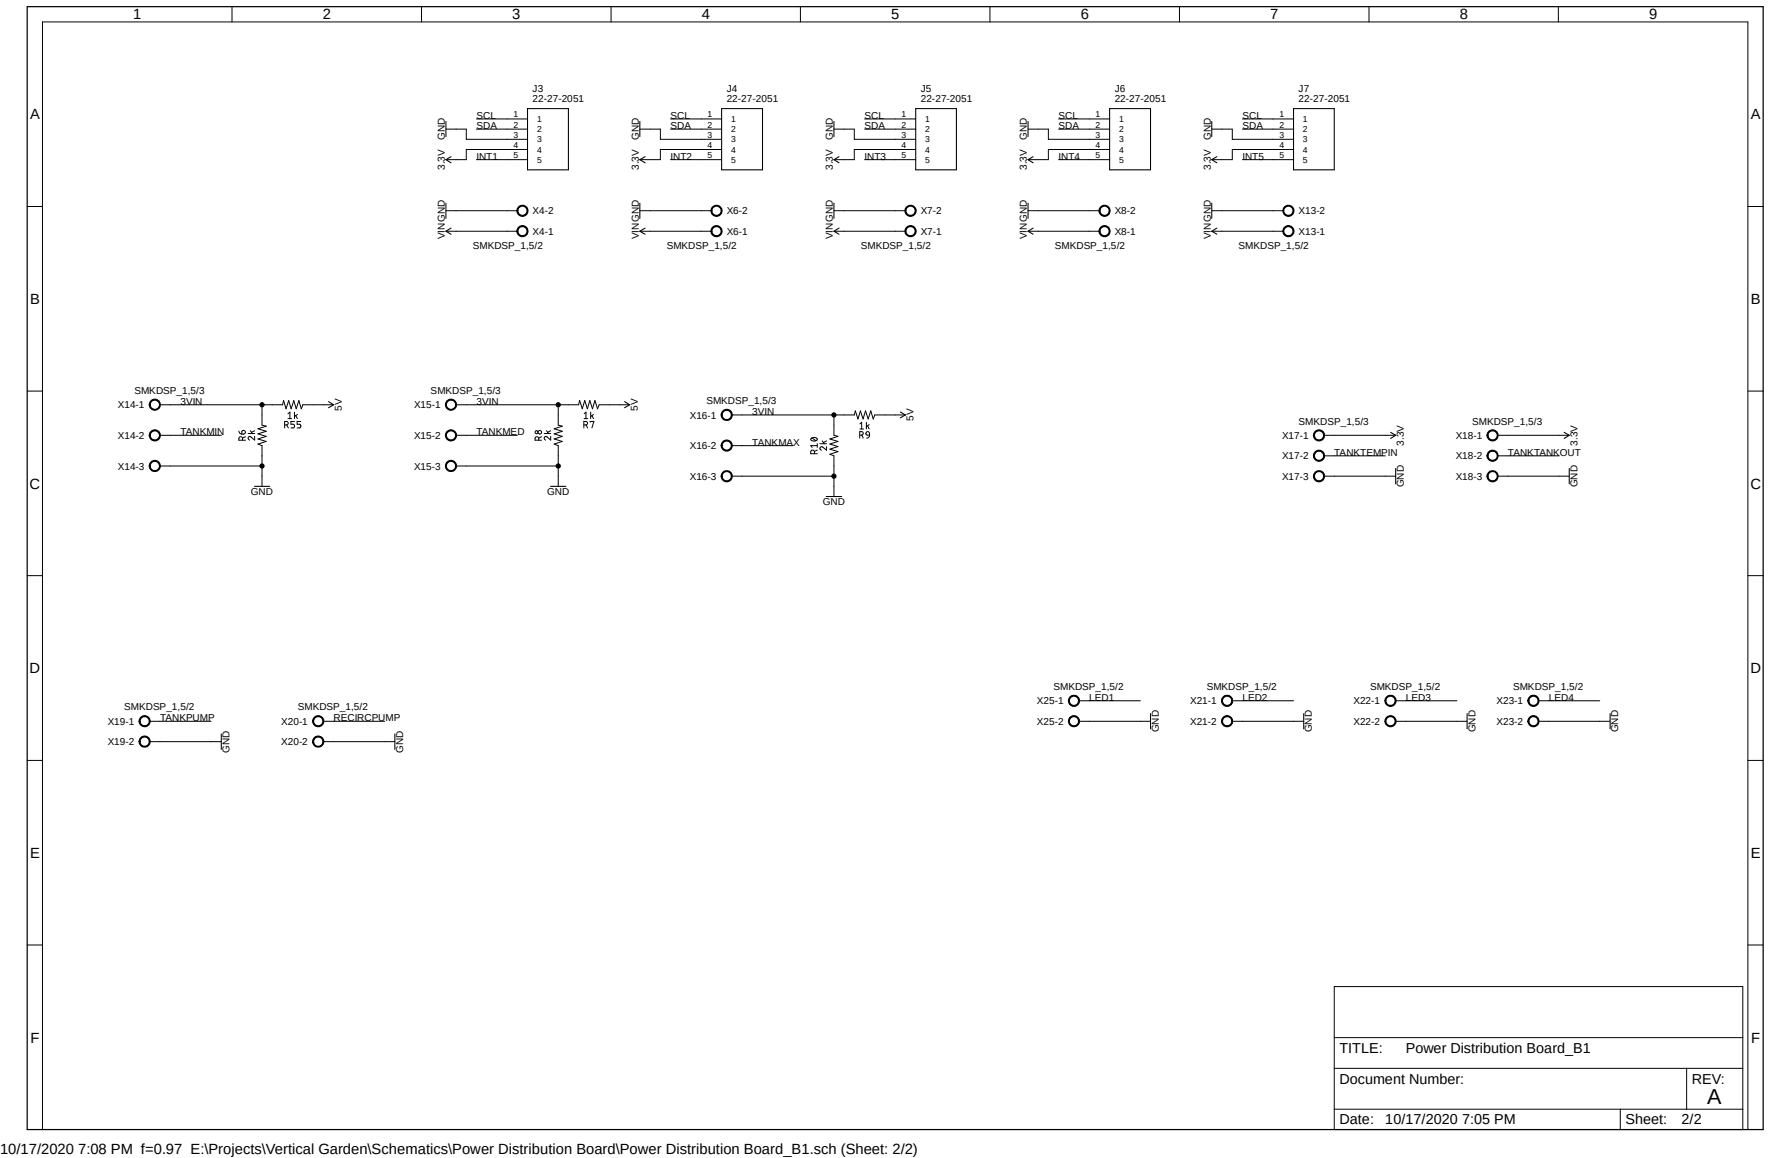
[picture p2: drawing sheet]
<svg xmlns="http://www.w3.org/2000/svg" width="432mm" height="279mm" viewBox="0 0 432 279" stroke-linecap="round" stroke-linejoin="round" font-family="sans-serif">
<path d="M6.1 1.3l419.6 271.8M425.7 1.3l-419.6 271.8" fill="none" stroke="#fff" stroke-width=".24"/>
<g fill="none" stroke="#000" stroke-width=".24">
<path d="M56 1.6v3.7M101.7 1.6v3.7M147.4 1.6v3.7M193.1 1.6v3.7M238.8 1.6v3.7M284.5 1.6v3.7M330.2 1.6v3.7M375.9 1.6v3.7M107.6 31.2h4.9v2.4h14.8M114.9 28.7h12.4M114.9 31.2h12.4M114.9 38.5h12.4"/>
<path d="M127.3 36.1h-14.8v2.4h-4.9M154.3 31.2h5v2.4h14.8M161.8 28.7h12.3M161.8 31.2h12.3M161.8 38.5h12.3M174.1 36.1h-14.8v2.4h-5M201.2 31.2h4.9v2.4h14.8M208.6 28.7h12.3M208.6 31.2h12.3M208.6 38.5h12.3M220.9 36.1h-14.8v2.4h-4.9M248 31.2h4.9v2.4h14.8"/>
<path d="M255.4 28.7h12.3M255.4 31.2h12.3M255.4 38.5h12.3M267.7 36.1h-14.8v2.4h-4.9M292.3 31.2h5v2.4h14.7M299.7 28.7h12.3M299.7 31.2h12.3M299.7 38.5h12.3M312 36.1h-14.7v2.4h-5M6.6 49.8h3.6M107.6 55.8h17.2M107.6 50.8h17.2"/>
<path d="M125 54.9a1.35 1.35 0 0 1 2.2 .2 1.35 1.35 0 0 1-.8 2 1.35 1.35 0 0 1-1.7-1.3h.2a1.11 1.11 0 0 1 1.5-1.1 1.11 1.11 0 0 1 .4 1.8 1.11 1.11 0 0 1-1.8-.3l-.1-.4h-.2zM125 50a1.35 1.35 0 0 1 2.2 .2 1.35 1.35 0 0 1-.8 2 1.35 1.35 0 0 1-1.7-1.4h.2a1.11 1.11 0 0 1 1.5-1 1.11 1.11 0 0 1 .4 1.8 1.11 1.11 0 0 1-1.8-.4l-.1-.4h-.2zM154.3 55.8h17.3M154.3 50.8h17.3M171.8 54.9a1.36 1.36 0 0 1 2.2 .1 1.36 1.36 0 0 1-.7 2 1.36 1.36 0 0 1-1.8-1.2h.2a1.11 1.11 0 0 1 1.5-1.1 1.11 1.11 0 0 1 .6 1.7 1.11 1.11 0 0 1-1.8 .1l-.3-.7h-.2zM171.8 50a1.35 1.35 0 0 1 2.2 .1 1.35 1.35 0 0 1-.8 2 1.35 1.35 0 0 1-1.7-1.3h.2a1.13 1.13 0 0 1 1.7-.9 1.13 1.13 0 0 1 .2 1.9 1.13 1.13 0 0 1-1.8-.6l-.1-.4h-.2zM201.2 55.8h17.2M201.2 50.8h17.2M218.6 54.9a1.36 1.36 0 0 1 2.2 .1 1.36 1.36 0 0 1-.7 2 1.36 1.36 0 0 1-1.8-1.2h.2a1.11 1.11 0 0 1 1.5-1.1 1.11 1.11 0 0 1 .4 1.8 1.11 1.11 0 0 1-1.8-.3l-.1-.4h-.2zM218.6 50a1.35 1.35 0 0 1 2.2 .1 1.35 1.35 0 0 1-.7 2 1.35 1.35 0 0 1-1.8-1.3h.2a1.11 1.11 0 0 1 1.5-1 1.11 1.11 0 0 1 .4 1.8 1.11 1.11 0 0 1-1.8-.4l-.1-.4h-.2zM248 55.8h17.2M248 50.8h17.2"/>
<path d="M265.4 54.9a1.35 1.35 0 0 1 2.2 .2 1.35 1.35 0 0 1-.8 2 1.35 1.35 0 0 1-1.7-1.3h.2a1.11 1.11 0 0 1 1.5-1.1 1.11 1.11 0 0 1 .4 1.8 1.11 1.11 0 0 1-1.8-.3l-.1-.4h-.2zM265.4 50a1.35 1.35 0 0 1 2.2 .2 1.35 1.35 0 0 1-.8 2 1.35 1.35 0 0 1-1.7-1.4h.2a1.11 1.11 0 0 1 1.5-1 1.11 1.11 0 0 1 .4 1.8 1.11 1.11 0 0 1-1.8-.4l-.1-.4h-.2zM292.3 55.8h17.3M292.3 50.8h17.3M309.8 54.9a1.36 1.36 0 0 1 2.1 .1 1.36 1.36 0 0 1-.7 2 1.36 1.36 0 0 1-1.7-1.2h.2a1.11 1.11 0 0 1 1.5-1.1 1.11 1.11 0 0 1 .4 1.8 1.11 1.11 0 0 1-1.8-.3l-.1-.4h-.2zM309.8 50a1.35 1.35 0 0 1 2.1 .1 1.35 1.35 0 0 1-.7 2 1.35 1.35 0 0 1-1.7-1.3h.2a1.11 1.11 0 0 1 1.5-1 1.11 1.11 0 0 1 .4 1.8 1.11 1.11 0 0 1-1.8-.4l-.1-.4h-.2zM421.6 49.8h3.7M6.6 94.4h3.6M36.3 96.8a1.35 1.35 0 0 1 2.2 .1 1.35 1.35 0 0 1-.8 2.1 1.35 1.35 0 0 1-1.7-1.3h.2a1.11 1.11 0 0 1 1.5-1.1 1.11 1.11 0 0 1 .4 1.8 1.11 1.11 0 0 1-1.8-.4l-.1-.3h-.2zM38.6 97.7h29.6l.2-1.1 .6 2 .6-2 .6 2 .7-2 .6 2 .6-2 .6 2 .4-.9h7.4M63.2 97.7v4.9l1 .2-2 .7 2 .6-2 .6 2 .6-2 .6 2 .6-2 .6 1 .4v9.8M69.5 99.8l.4-.4v1.6"/>
<path d="M71 99.4v1.6M71.8 100l-.8 .5M107.7 96.8a1.36 1.36 0 0 1 2.2 0 1.36 1.36 0 0 1-.7 2.1 1.36 1.36 0 0 1-1.8-1.2h.3a1.13 1.13 0 0 1 1.6-1 1.13 1.13 0 0 1 .2 1.9 1.13 1.13 0 0 1-1.8-.6v-.3h-.3zM110 97.7h29.6l.2-1.1 .7 2 .6-2 .6 2 .6-2 .6 2 .6-2 .6 2 .4-.9h7.4M134.7 97.7v4.9l.9 .2-1.9 .7 1.9 .6-1.9 .6 1.9 .6-1.9 .6 1.9 .6-1.9 .6 1 .4v9.8M140.9 99.8l.5-.4v1.6M142.5 99.4v1.6M143.2 100l-.7 .5M174.3 99.2a1.35 1.35 0 0 1 2.1 .2 1.35 1.35 0 0 1-.7 2 1.35 1.35 0 0 1-1.8-1.3h.3a1.13 1.13 0 0 1 1.6-.9 1.13 1.13 0 0 1 .2 1.9 1.13 1.13 0 0 1-1.8-.6v-.4h-.3zM421.6 94.4h3.7M36.3 104.2a1.35 1.35 0 0 1 2.2 .2 1.35 1.35 0 0 1-.8 2 1.35 1.35 0 0 1-1.7-1.4h.2a1.11 1.11 0 0 1 1.5-1.1 1.11 1.11 0 0 1 .4 1.9 1.11 1.11 0 0 1-1.8-.4l-.1-.4h-.2zM36.3 111.5a1.35 1.35 0 0 1 2.2 .2 1.35 1.35 0 0 1-.8 2 1.35 1.35 0 0 1-1.7-1.3h.2a1.11 1.11 0 0 1 1.5-1 1.11 1.11 0 0 1 .4 1.8 1.11 1.11 0 0 1-1.8-.4l-.1-.4h-.2z"/>
<path d="M38.6 105h14.8M38.6 112.4h24.6M57.6 104a.72 .72 0 0 0 .7 .7M58.4 104a.44 .44 0 0 1 .7 .1 .44 .44 0 0 1-.3 .6h-.5zM58.5 106.2v-.6a.46 .46 0 0 0-.5-.2 .46 .46 0 0 0-.4 .4v.4h1.6M59.2 105.4l-.7 .3M59.9 104.6h1.5M60.4 103.9l.5 .7M61.4 105.3v.9l-.9-.7a.42 .42 0 0 0-.6 .1 .42 .42 0 0 0 .3 .6M61.4 103.9l-.7 .4M68.7 102.5h.4a.43 .43 0 0 0 .5-.4 .43 .43 0 0 0-.5-.4h-.4v1.6M69.2 102.5l.4 .8"/>
<path d="M69.5 101h.9M71 101.7h-.8v.7h.7l.1 .3-.1 .5-.7 .1M71.3 100.3l.5 .7M72.6 101.7h-.9v.7h.7l.2 .3-.2 .5-.7 .1M107.7 104.2a1.35 1.35 0 0 1 2.2 .1 1.35 1.35 0 0 1-.7 2 1.35 1.35 0 0 1-1.8-1.3h.3a1.13 1.13 0 0 1 1.6-.9 1.13 1.13 0 0 1 .2 1.9 1.13 1.13 0 0 1-1.8-.6v-.4h-.3zM107.7 111.5a1.36 1.36 0 0 1 2.2 .1 1.36 1.36 0 0 1-.7 2.1 1.36 1.36 0 0 1-1.8-1.3h.3a1.13 1.13 0 0 1 1.6-.9 1.13 1.13 0 0 1 .2 1.9 1.13 1.13 0 0 1-1.8-.6v-.4h-.3zM110 105h14.8M110 112.4h24.7M130 106.2v-.4a.45 .45 0 0 0-.5-.4 .45 .45 0 0 0-.4 .4v.4h1.5M130.6 105.4l-.6 .3M131.3 104.6h1.5M131.8 103.9l.5 .7"/>
<path d="M132.8 105.3v.9l-.8-.7a.43 .43 0 0 0-.7 0 .43 .43 0 0 0 .3 .7M132.8 103.9l-.7 .4M140.8 102.5h.5a.42 .42 0 0 0 .4-.4 .42 .42 0 0 0-.4-.4h-.5v1.6M140.9 101h.9M141.4 102.5l.3 .8M142.4 101.9v-.2h.9l-.5 1.6M142.8 100.3l.4 .7M174.3 106.6a1.35 1.35 0 0 1 2.1 .2 1.35 1.35 0 0 1-.7 2 1.35 1.35 0 0 1-1.8-1.3h.3a1.12 1.12 0 0 1 1.6-.9 1.12 1.12 0 0 1 .2 1.8 1.12 1.12 0 0 1-1.8-.5v-.4h-.3zM174.3 114a1.35 1.35 0 0 1 2.1 .2 1.35 1.35 0 0 1-.8 2 1.35 1.35 0 0 1-1.7-1.3h.3a1.13 1.13 0 0 1 1.6-.9 1.13 1.13 0 0 1 .2 1.8 1.13 1.13 0 0 1-1.8-.5v-.4h-.3zM176.5 107.5h14.8M176.5 114.9h24.7M176.5 100.1h29.6l.2-1 .7 2 .6-2 .6 2 .6-2 .6 2 .7-2 .6 2 .3-1h7.4"/>
<path d="M195.6 105.8l.8-.3 .7 .3v.2a.94 .94 0 0 1-1.5 0zM195.9 105.7l.9 .6M196.5 109.5l-.1-.7a.43 .43 0 0 0-.5-.2 .43 .43 0 0 0-.3 .4v.5h1.5M197.1 108.6l-.6 .3M197.1 107.5h-1.5l.3 .4M197.1 107.1v.8M197.8 107.1h1.6M198.3 106.4l.5 .7M199.4 107.8v.8l-.9-.7a.42 .42 0 0 0-.7 .1 .42 .42 0 0 0 .4 .6M199.4 106.4l-.8 .4M201.2 100.1v4.9l.9 .3-1.9 .6 1.9 .6-1.9 .6 1.9 .6-1.9 .7 1.9 .6-1.9 .6 1 .4v9.8M207.4 105h.4a.42 .42 0 0 0 .4-.4 .42 .42 0 0 0-.4-.5h-.4v1.6"/>
<path d="M207.4 102.3l.5-.4v1.6M207.4 103.5h.9M207.9 105l.3 .7M209 101.9v1.6M209.1 104.2h.4l.3 .8-.9-.2zM209.3 102.7l.4 .8M209.7 102.4l-.7 .6M209.8 105a.72 .72 0 0 1-.8 .7M317.2 104.2a1.35 1.35 0 0 1 2.1 .2 1.35 1.35 0 0 1-.8 2 1.35 1.35 0 0 1-1.7-1.4h.3a1.11 1.11 0 0 1 1.5-1.1 1.11 1.11 0 0 1 .4 1.9 1.11 1.11 0 0 1-1.8-.4l-.1-.4h-.3zM317.2 109.1a1.35 1.35 0 0 1 2.1 .2 1.35 1.35 0 0 1-.8 2 1.35 1.35 0 0 1-1.7-1.3h.3a1.11 1.11 0 0 1 1.5-1.1 1.11 1.11 0 0 1 .4 1.8 1.11 1.11 0 0 1-1.8-.3l-.1-.4h-.3zM317.2 114a1.35 1.35 0 0 1 2.1 .2 1.35 1.35 0 0 1-.8 2 1.35 1.35 0 0 1-1.7-1.3h.3a1.11 1.11 0 0 1 1.5-1.1 1.11 1.11 0 0 1 .4 1.8 1.11 1.11 0 0 1-1.8-.3l-.1-.4h-.3zM319.4 105h17.3"/>
<path d="M319.4 110h14.8M319.4 114.9h17.3M359 104.2a1.35 1.35 0 0 1 2.2 .2 1.35 1.35 0 0 1-.8 2 1.35 1.35 0 0 1-1.7-1.4h.2a1.11 1.11 0 0 1 1.5-1.1 1.11 1.11 0 0 1 .4 1.9 1.11 1.11 0 0 1-1.8-.4l-.1-.4h-.2zM359 109.1a1.35 1.35 0 0 1 2.2 .2 1.35 1.35 0 0 1-.8 2 1.35 1.35 0 0 1-1.7-1.3h.2a1.11 1.11 0 0 1 1.5-1.1 1.11 1.11 0 0 1 .4 1.8 1.11 1.11 0 0 1-1.8-.3l-.1-.4h-.2zM359 114a1.35 1.35 0 0 1 2.2 .2 1.35 1.35 0 0 1-.8 2 1.35 1.35 0 0 1-1.7-1.3h.2a1.11 1.11 0 0 1 1.5-1.1 1.11 1.11 0 0 1 .4 1.8 1.11 1.11 0 0 1-1.8-.3l-.1-.4h-.2zM361.3 105h17.2M361.3 110h14.8M361.3 114.9h17.2M6.6 138.9h3.6M421.6 138.9h3.7M33.9 173.1a1.35 1.35 0 0 1 2.1 .2 1.35 1.35 0 0 1-.8 2 1.35 1.35 0 0 1-1.7-1.3h.3a1.11 1.11 0 0 1 1.5-1 1.11 1.11 0 0 1 .4 1.8 1.11 1.11 0 0 1-1.8-.4l-.1-.4h-.3zM33.9 178.1a1.35 1.35 0 0 1 2.1 .1 1.35 1.35 0 0 1-.7 2 1.35 1.35 0 0 1-1.8-1.3h.3a1.11 1.11 0 0 1 1.5-1 1.11 1.11 0 0 1 .4 1.8 1.11 1.11 0 0 1-1.8-.4l-.1-.4h-.3z"/>
<path d="M36.1 174h14.8M36.1 178.9h17.3M75.7 173.1a1.37 1.37 0 0 1 2.2 .2 1.37 1.37 0 0 1-.8 2.1 1.37 1.37 0 0 1-1.7-1.4h.2a1.11 1.11 0 0 1 1.5-1 1.11 1.11 0 0 1 .4 1.8 1.11 1.11 0 0 1-1.8-.4l-.1-.4h-.2zM75.7 178.1a1.37 1.37 0 0 1 2.2 .1 1.37 1.37 0 0 1-.8 2.1 1.37 1.37 0 0 1-1.7-1.4h.2a1.11 1.11 0 0 1 1.5-1 1.11 1.11 0 0 1 .4 1.8 1.11 1.11 0 0 1-1.8-.4l-.1-.4h-.2zM78 174h14.8M78 178.9h17.2M258 168.2a1.35 1.35 0 0 1 2.2 .1 1.35 1.35 0 0 1-.7 2.1 1.35 1.35 0 0 1-1.8-1.3h.2a1.11 1.11 0 0 1 1.5-1.1 1.11 1.11 0 0 1 .4 1.8 1.11 1.11 0 0 1-1.8-.3l-.1-.4h-.2zM258 173.1a1.35 1.35 0 0 1 2.2 .1 1.35 1.35 0 0 1-.7 2.1 1.35 1.35 0 0 1-1.8-1.3h.2a1.11 1.11 0 0 1 1.5-1 1.11 1.11 0 0 1 .4 1.8 1.11 1.11 0 0 1-1.8-.4l-.1-.4h-.2zM260.3 174h17.2M260.3 169.1h14.8M295 168.2a1.37 1.37 0 0 1 2.2 .2 1.37 1.37 0 0 1-.8 2.1 1.37 1.37 0 0 1-1.8-1.4h.3a1.11 1.11 0 0 1 1.5-1.1 1.11 1.11 0 0 1 .4 1.8 1.11 1.11 0 0 1-1.8-.3l-.1-.4h-.3zM295 173.1a1.37 1.37 0 0 1 2.2 .2 1.37 1.37 0 0 1-.8 2.1 1.37 1.37 0 0 1-1.8-1.4h.3a1.11 1.11 0 0 1 1.5-1 1.11 1.11 0 0 1 .4 1.8 1.11 1.11 0 0 1-1.8-.4l-.1-.4h-.3z"/>
<path d="M297.3 174h17.2M297.3 169.1h14.7M334.4 168.2a1.35 1.35 0 0 1 2.2 .1 1.35 1.35 0 0 1-.8 2.1 1.35 1.35 0 0 1-1.7-1.3h.2a1.11 1.11 0 0 1 1.5-1.1 1.11 1.11 0 0 1 .4 1.8 1.11 1.11 0 0 1-1.8-.3l-.1-.4h-.2zM334.4 173.1a1.35 1.35 0 0 1 2.2 .1 1.35 1.35 0 0 1-.7 2.1 1.35 1.35 0 0 1-1.8-1.3h.2a1.11 1.11 0 0 1 1.5-1 1.11 1.11 0 0 1 .4 1.8 1.11 1.11 0 0 1-1.8-.4l-.1-.4h-.2zM336.7 174h17.2M336.7 169.1h14.8M368.9 168.2a1.35 1.35 0 0 1 2.1 .2 1.35 1.35 0 0 1-.8 2 1.35 1.35 0 0 1-1.6-1.3h.2a1.11 1.11 0 0 1 1.5-1.1 1.11 1.11 0 0 1 .4 1.8 1.11 1.11 0 0 1-1.8-.3l-.1-.4h-.2zM368.9 173.1a1.35 1.35 0 0 1 2.1 .2 1.35 1.35 0 0 1-.7 2 1.35 1.35 0 0 1-1.7-1.3h.2a1.11 1.11 0 0 1 1.5-1 1.11 1.11 0 0 1 .4 1.8 1.11 1.11 0 0 1-1.8-.4l-.1-.4h-.2zM371.1 174h17.3M371.1 169.1h14.8M6.6 183.5h3.6M421.6 183.5h3.7"/>
<path d="M6.6 228h3.6M321.9 238h98.5v34.5h-98.5zM421.6 228h3.7M321.9 257.8h98.5M321.9 250.4h98.5M406.9 257.8v9.8M10.2 272.5v-267.2h411.4v267.2M321.9 267.6h98.5M390.9 267.6v4.9"/>
<circle cx="63.2" cy="97.7" r=".51"/>
<circle cx="134.7" cy="97.7" r=".51"/>
<circle cx="63.2" cy="112.4" r=".51"/>
<circle cx="129.4" cy="104.3" r=".35"/>
<circle cx="130.2" cy="104.3" r=".45"/>
<circle cx="134.7" cy="112.4" r=".51"/>
<circle cx="201.2" cy="114.9" r=".51"/>
<circle cx="201.2" cy="100.1" r=".51"/>
</g>
<g fill="#000">
<path d="M125 54.9a1.35 1.35 0 0 1 2.2 .2 1.35 1.35 0 0 1-.8 2 1.35 1.35 0 0 1-1.7-1.3h.2a1.11 1.11 0 0 1 1.5-1.1 1.11 1.11 0 0 1 .4 1.8 1.11 1.11 0 0 1-1.8-.3l-.1-.4h-.2z" fill-rule="evenodd"/>
<path d="M125 50a1.35 1.35 0 0 1 2.2 .2 1.35 1.35 0 0 1-.8 2 1.35 1.35 0 0 1-1.7-1.4h.2a1.11 1.11 0 0 1 1.5-1 1.11 1.11 0 0 1 .4 1.8 1.11 1.11 0 0 1-1.8-.4l-.1-.4h-.2z" fill-rule="evenodd"/>
<path d="M171.8 54.9a1.36 1.36 0 0 1 2.2 .1 1.36 1.36 0 0 1-.7 2 1.36 1.36 0 0 1-1.8-1.2h.2a1.11 1.11 0 0 1 1.5-1.1 1.11 1.11 0 0 1 .6 1.7 1.11 1.11 0 0 1-1.8 .1l-.3-.7h-.2z" fill-rule="evenodd"/>
<path d="M171.8 50a1.35 1.35 0 0 1 2.2 .1 1.35 1.35 0 0 1-.8 2 1.35 1.35 0 0 1-1.7-1.3h.2a1.13 1.13 0 0 1 1.7-.9 1.13 1.13 0 0 1 .2 1.9 1.13 1.13 0 0 1-1.8-.6l-.1-.4h-.2z" fill-rule="evenodd"/>
<path d="M218.6 54.9a1.36 1.36 0 0 1 2.2 .1 1.36 1.36 0 0 1-.7 2 1.36 1.36 0 0 1-1.8-1.2h.2a1.11 1.11 0 0 1 1.5-1.1 1.11 1.11 0 0 1 .4 1.8 1.11 1.11 0 0 1-1.8-.3l-.1-.4h-.2z" fill-rule="evenodd"/>
<path d="M218.6 50a1.35 1.35 0 0 1 2.2 .1 1.35 1.35 0 0 1-.7 2 1.35 1.35 0 0 1-1.8-1.3h.2a1.11 1.11 0 0 1 1.5-1 1.11 1.11 0 0 1 .4 1.8 1.11 1.11 0 0 1-1.8-.4l-.1-.4h-.2z" fill-rule="evenodd"/>
<path d="M265.4 54.9a1.35 1.35 0 0 1 2.2 .2 1.35 1.35 0 0 1-.8 2 1.35 1.35 0 0 1-1.7-1.3h.2a1.11 1.11 0 0 1 1.5-1.1 1.11 1.11 0 0 1 .4 1.8 1.11 1.11 0 0 1-1.8-.3l-.1-.4h-.2z" fill-rule="evenodd"/>
<path d="M265.4 50a1.35 1.35 0 0 1 2.2 .2 1.35 1.35 0 0 1-.8 2 1.35 1.35 0 0 1-1.7-1.4h.2a1.11 1.11 0 0 1 1.5-1 1.11 1.11 0 0 1 .4 1.8 1.11 1.11 0 0 1-1.8-.4l-.1-.4h-.2z" fill-rule="evenodd"/>
<path d="M309.8 54.9a1.36 1.36 0 0 1 2.1 .1 1.36 1.36 0 0 1-.7 2 1.36 1.36 0 0 1-1.7-1.2h.2a1.11 1.11 0 0 1 1.5-1.1 1.11 1.11 0 0 1 .4 1.8 1.11 1.11 0 0 1-1.8-.3l-.1-.4h-.2z" fill-rule="evenodd"/>
<path d="M309.8 50a1.35 1.35 0 0 1 2.1 .1 1.35 1.35 0 0 1-.7 2 1.35 1.35 0 0 1-1.7-1.3h.2a1.11 1.11 0 0 1 1.5-1 1.11 1.11 0 0 1 .4 1.8 1.11 1.11 0 0 1-1.8-.4l-.1-.4h-.2z" fill-rule="evenodd"/>
<path d="M36.3 96.8a1.35 1.35 0 0 1 2.2 .1 1.35 1.35 0 0 1-.8 2.1 1.35 1.35 0 0 1-1.7-1.3h.2a1.11 1.11 0 0 1 1.5-1.1 1.11 1.11 0 0 1 .4 1.8 1.11 1.11 0 0 1-1.8-.4l-.1-.3h-.2z" fill-rule="evenodd"/>
<path d="M107.7 96.8a1.36 1.36 0 0 1 2.2 0 1.36 1.36 0 0 1-.7 2.1 1.36 1.36 0 0 1-1.8-1.2h.3a1.13 1.13 0 0 1 1.6-1 1.13 1.13 0 0 1 .2 1.9 1.13 1.13 0 0 1-1.8-.6v-.3h-.3z" fill-rule="evenodd"/>
<path d="M36.3 104.2a1.35 1.35 0 0 1 2.2 .2 1.35 1.35 0 0 1-.8 2 1.35 1.35 0 0 1-1.7-1.4h.2a1.11 1.11 0 0 1 1.5-1.1 1.11 1.11 0 0 1 .4 1.9 1.11 1.11 0 0 1-1.8-.4l-.1-.4h-.2z" fill-rule="evenodd"/>
<path d="M36.3 111.5a1.35 1.35 0 0 1 2.2 .2 1.35 1.35 0 0 1-.8 2 1.35 1.35 0 0 1-1.7-1.3h.2a1.11 1.11 0 0 1 1.5-1 1.11 1.11 0 0 1 .4 1.8 1.11 1.11 0 0 1-1.8-.4l-.1-.4h-.2z" fill-rule="evenodd"/>
<path d="M107.7 104.2a1.35 1.35 0 0 1 2.2 .1 1.35 1.35 0 0 1-.7 2 1.35 1.35 0 0 1-1.8-1.3h.3a1.13 1.13 0 0 1 1.6-.9 1.13 1.13 0 0 1 .2 1.9 1.13 1.13 0 0 1-1.8-.6v-.4h-.3z" fill-rule="evenodd"/>
<path d="M107.7 111.5a1.36 1.36 0 0 1 2.2 .1 1.36 1.36 0 0 1-.7 2.1 1.36 1.36 0 0 1-1.8-1.3h.3a1.13 1.13 0 0 1 1.6-.9 1.13 1.13 0 0 1 .2 1.9 1.13 1.13 0 0 1-1.8-.6v-.4h-.3z" fill-rule="evenodd"/>
<path d="M174.3 99.2a1.35 1.35 0 0 1 2.1 .2 1.35 1.35 0 0 1-.7 2 1.35 1.35 0 0 1-1.8-1.3h.3a1.13 1.13 0 0 1 1.6-.9 1.13 1.13 0 0 1 .2 1.9 1.13 1.13 0 0 1-1.8-.6v-.4h-.3z" fill-rule="evenodd"/>
<path d="M174.3 106.6a1.35 1.35 0 0 1 2.1 .2 1.35 1.35 0 0 1-.7 2 1.35 1.35 0 0 1-1.8-1.3h.3a1.12 1.12 0 0 1 1.6-.9 1.12 1.12 0 0 1 .2 1.8 1.12 1.12 0 0 1-1.8-.5v-.4h-.3z" fill-rule="evenodd"/>
<path d="M174.3 114a1.35 1.35 0 0 1 2.1 .2 1.35 1.35 0 0 1-.8 2 1.35 1.35 0 0 1-1.7-1.3h.3a1.13 1.13 0 0 1 1.6-.9 1.13 1.13 0 0 1 .2 1.8 1.13 1.13 0 0 1-1.8-.5v-.4h-.3z" fill-rule="evenodd"/>
<path d="M317.2 104.2a1.35 1.35 0 0 1 2.1 .2 1.35 1.35 0 0 1-.8 2 1.35 1.35 0 0 1-1.7-1.4h.3a1.11 1.11 0 0 1 1.5-1.1 1.11 1.11 0 0 1 .4 1.9 1.11 1.11 0 0 1-1.8-.4l-.1-.4h-.3z" fill-rule="evenodd"/>
<path d="M317.2 109.1a1.35 1.35 0 0 1 2.1 .2 1.35 1.35 0 0 1-.8 2 1.35 1.35 0 0 1-1.7-1.3h.3a1.11 1.11 0 0 1 1.5-1.1 1.11 1.11 0 0 1 .4 1.8 1.11 1.11 0 0 1-1.8-.3l-.1-.4h-.3z" fill-rule="evenodd"/>
<path d="M317.2 114a1.35 1.35 0 0 1 2.1 .2 1.35 1.35 0 0 1-.8 2 1.35 1.35 0 0 1-1.7-1.3h.3a1.11 1.11 0 0 1 1.5-1.1 1.11 1.11 0 0 1 .4 1.8 1.11 1.11 0 0 1-1.8-.3l-.1-.4h-.3z" fill-rule="evenodd"/>
<path d="M359 104.2a1.35 1.35 0 0 1 2.2 .2 1.35 1.35 0 0 1-.8 2 1.35 1.35 0 0 1-1.7-1.4h.2a1.11 1.11 0 0 1 1.5-1.1 1.11 1.11 0 0 1 .4 1.9 1.11 1.11 0 0 1-1.8-.4l-.1-.4h-.2z" fill-rule="evenodd"/>
<path d="M359 109.1a1.35 1.35 0 0 1 2.2 .2 1.35 1.35 0 0 1-.8 2 1.35 1.35 0 0 1-1.7-1.3h.2a1.11 1.11 0 0 1 1.5-1.1 1.11 1.11 0 0 1 .4 1.8 1.11 1.11 0 0 1-1.8-.3l-.1-.4h-.2z" fill-rule="evenodd"/>
<path d="M359 114a1.35 1.35 0 0 1 2.2 .2 1.35 1.35 0 0 1-.8 2 1.35 1.35 0 0 1-1.7-1.3h.2a1.11 1.11 0 0 1 1.5-1.1 1.11 1.11 0 0 1 .4 1.8 1.11 1.11 0 0 1-1.8-.3l-.1-.4h-.2z" fill-rule="evenodd"/>
<path d="M33.9 173.1a1.35 1.35 0 0 1 2.1 .2 1.35 1.35 0 0 1-.8 2 1.35 1.35 0 0 1-1.7-1.3h.3a1.11 1.11 0 0 1 1.5-1 1.11 1.11 0 0 1 .4 1.8 1.11 1.11 0 0 1-1.8-.4l-.1-.4h-.3z" fill-rule="evenodd"/>
<path d="M33.9 178.1a1.35 1.35 0 0 1 2.1 .1 1.35 1.35 0 0 1-.7 2 1.35 1.35 0 0 1-1.8-1.3h.3a1.11 1.11 0 0 1 1.5-1 1.11 1.11 0 0 1 .4 1.8 1.11 1.11 0 0 1-1.8-.4l-.1-.4h-.3z" fill-rule="evenodd"/>
<path d="M75.7 173.1a1.37 1.37 0 0 1 2.2 .2 1.37 1.37 0 0 1-.8 2.1 1.37 1.37 0 0 1-1.7-1.4h.2a1.11 1.11 0 0 1 1.5-1 1.11 1.11 0 0 1 .4 1.8 1.11 1.11 0 0 1-1.8-.4l-.1-.4h-.2z" fill-rule="evenodd"/>
<path d="M75.7 178.1a1.37 1.37 0 0 1 2.2 .1 1.37 1.37 0 0 1-.8 2.1 1.37 1.37 0 0 1-1.7-1.4h.2a1.11 1.11 0 0 1 1.5-1 1.11 1.11 0 0 1 .4 1.8 1.11 1.11 0 0 1-1.8-.4l-.1-.4h-.2z" fill-rule="evenodd"/>
<path d="M258 168.2a1.35 1.35 0 0 1 2.2 .1 1.35 1.35 0 0 1-.7 2.1 1.35 1.35 0 0 1-1.8-1.3h.2a1.11 1.11 0 0 1 1.5-1.1 1.11 1.11 0 0 1 .4 1.8 1.11 1.11 0 0 1-1.8-.3l-.1-.4h-.2z" fill-rule="evenodd"/>
<path d="M258 173.1a1.35 1.35 0 0 1 2.2 .1 1.35 1.35 0 0 1-.7 2.1 1.35 1.35 0 0 1-1.8-1.3h.2a1.11 1.11 0 0 1 1.5-1 1.11 1.11 0 0 1 .4 1.8 1.11 1.11 0 0 1-1.8-.4l-.1-.4h-.2z" fill-rule="evenodd"/>
<path d="M295 168.2a1.37 1.37 0 0 1 2.2 .2 1.37 1.37 0 0 1-.8 2.1 1.37 1.37 0 0 1-1.8-1.4h.3a1.11 1.11 0 0 1 1.5-1.1 1.11 1.11 0 0 1 .4 1.8 1.11 1.11 0 0 1-1.8-.3l-.1-.4h-.3z" fill-rule="evenodd"/>
<path d="M295 173.1a1.37 1.37 0 0 1 2.2 .2 1.37 1.37 0 0 1-.8 2.1 1.37 1.37 0 0 1-1.8-1.4h.3a1.11 1.11 0 0 1 1.5-1 1.11 1.11 0 0 1 .4 1.8 1.11 1.11 0 0 1-1.8-.4l-.1-.4h-.3z" fill-rule="evenodd"/>
<path d="M334.4 168.2a1.35 1.35 0 0 1 2.2 .1 1.35 1.35 0 0 1-.8 2.1 1.35 1.35 0 0 1-1.7-1.3h.2a1.11 1.11 0 0 1 1.5-1.1 1.11 1.11 0 0 1 .4 1.8 1.11 1.11 0 0 1-1.8-.3l-.1-.4h-.2z" fill-rule="evenodd"/>
<path d="M334.4 173.1a1.35 1.35 0 0 1 2.2 .1 1.35 1.35 0 0 1-.7 2.1 1.35 1.35 0 0 1-1.8-1.3h.2a1.11 1.11 0 0 1 1.5-1 1.11 1.11 0 0 1 .4 1.8 1.11 1.11 0 0 1-1.8-.4l-.1-.4h-.2z" fill-rule="evenodd"/>
<path d="M368.9 168.2a1.35 1.35 0 0 1 2.1 .2 1.35 1.35 0 0 1-.8 2 1.35 1.35 0 0 1-1.6-1.3h.2a1.11 1.11 0 0 1 1.5-1.1 1.11 1.11 0 0 1 .4 1.8 1.11 1.11 0 0 1-1.8-.3l-.1-.4h-.2z" fill-rule="evenodd"/>
<path d="M368.9 173.1a1.35 1.35 0 0 1 2.1 .2 1.35 1.35 0 0 1-.7 2 1.35 1.35 0 0 1-1.7-1.3h.2a1.11 1.11 0 0 1 1.5-1 1.11 1.11 0 0 1 .4 1.8 1.11 1.11 0 0 1-1.8-.4l-.1-.4h-.2z" fill-rule="evenodd"/>
<circle cx="63.2" cy="97.7" r=".51"/>
<circle cx="134.7" cy="97.7" r=".51"/>
<circle cx="63.2" cy="112.4" r=".51"/>
<circle cx="134.7" cy="112.4" r=".51"/>
<circle cx="201.2" cy="114.9" r=".51"/>
<circle cx="201.2" cy="100.1" r=".51"/>
</g>
<g fill="none" stroke="#000" stroke-width=".25">
<path d="M107.6 29.3v3.7M108.8 37.8l-1.2 .7 1.2 .8M127.3 26.2h9.8v14.8h-9.8zM154.3 29.3v3.7M155.6 37.8l-1.3 .7 1.3 .8M174.1 26.2h9.8v14.8h-9.8zM201.2 29.3v3.7M202.4 37.8l-1.2 .7 1.2 .8M220.9 26.2h9.8v14.8h-9.8zM248 29.3v3.7M249.2 37.8l-1.2 .7 1.2 .8M267.7 26.2h9.8v14.8h-9.8z"/>
<path d="M292.3 29.3v3.7M293.5 37.8l-1.2 .7 1.2 .8M312 26.2h9.9v14.8h-9.9zM107.6 49v3.7M108.8 55l-1.2 .8 1.2 .7M154.3 49v3.7M155.6 55l-1.3 .8 1.3 .7M201.2 49v3.7M202.4 55l-1.2 .8 1.2 .7M248 49v3.7M249.2 55l-1.2 .8 1.2 .7M292.3 49v3.7"/>
<path d="M293.5 55l-1.2 .8 1.2 .7M79.2 96.9l1.3 .8-1.3 .7M150.7 96.9l1.2 .8-1.2 .7M217.2 99.4l1.2 .7-1.2 .7M61.4 117.3h3.7M132.8 117.3h3.7M199.3 119.8h3.7M335.4 104.3l1.3 .7-1.3 .8M336.7 113v3.8M377.3 104.3l1.2 .7-1.2 .8M378.5 113v3.8M53.4 177.1v3.7"/>
<path d="M95.2 177.1v3.7M277.5 172.2v3.7M314.5 172.2v3.7M353.9 172.2v3.7M388.4 172.2v3.7"/>
</g>
<path d="M6.6 1.6h418.7v270.9h-418.7z" fill="none" stroke="#000" stroke-width=".3"/>
<text font-size="5.2" x="411.8" y="266.4">A</text>
<g font-size="3.6">
<text x="32.1" y="4.7">1</text>
<text x="77.9" y="4.7">2</text>
<text x="123.6" y="4.7">3</text>
<text x="169.3" y="4.7">4</text>
<text x="215" y="4.7">5</text>
<text x="260.7" y="4.7">6</text>
<text x="306.4" y="4.7">7</text>
<text x="352.1" y="4.7">8</text>
<text x="397.8" y="4.7">9</text>
<text x="7.2" y="28.8">A</text>
<text x="422.3" y="28.8">A</text>
<text x="7.2" y="73.4">B</text>
<text x="422.3" y="73.4">B</text>
<text x="7.2" y="117.9">C</text>
<text x="422.2" y="117.9">C</text>
<text x="7.2" y="162.5">D</text>
<text x="422.2" y="162.5">D</text>
<text x="7.2" y="207">E</text>
<text x="422.3" y="207">E</text>
<text x="7.4" y="251.5">F</text>
<text x="422.4" y="251.5">F</text>
<text x="0" y="278.4">10/17/2020 7:08 PM f=0.97 E:\Projects\Vertical Garden\Schematics\Power Distribution Board\Power Distribution Board_B1.sch (Sheet: 2/2)</text>
</g>
<g font-size="3.5">
<text x="323.1" y="254.1">TITLE:</text>
<text x="339.1" y="254.1">Power Distribution Board_B1</text>
<text x="323.1" y="261.4">Document Number:</text>
<text x="408.1" y="261.4">REV:</text>
<text x="323.1" y="271.3">Date:</text>
<text x="334.2" y="271.3">10/17/2020 7:05 PM</text>
<text x="392.1" y="271.3">Sheet:</text>
<text x="405.7" y="271.3">2/2</text>
</g>
<g font-size="2.4">
<text x="128.5" y="22.1">J3</text>
<text x="175.3" y="22.1">J4</text>
<text x="222.1" y="22.1">J5</text>
<text x="268.9" y="22.1">J6</text>
<text x="313.3" y="22.1">J7</text>
<text x="114.9" y="28.7">SCL</text>
<text x="128.5" y="24.6">22-27-2051</text>
<text x="161.7" y="28.7">SCL</text>
<text x="175.3" y="24.6">22-27-2051</text>
<text x="208.6" y="28.7">SCL</text>
<text x="222.1" y="24.6">22-27-2051</text>
<text x="255.4" y="28.7">SCL</text>
<text x="268.9" y="24.6">22-27-2051</text>
<text x="299.7" y="28.7">SCL</text>
<text x="313.3" y="24.6">22-27-2051</text>
<text x="107.3" y="33.8" transform="rotate(-90 107.3 33.8)">GND</text>
<text x="114.9" y="31.2">SDA</text>
<text x="154.1" y="33.8" transform="rotate(-90 154.1 33.8)">GND</text>
<text x="161.7" y="31.2">SDA</text>
<text x="200.9" y="33.8" transform="rotate(-90 200.9 33.8)">GND</text>
<text x="208.6" y="31.2">SDA</text>
<text x="247.7" y="33.8" transform="rotate(-90 247.7 33.8)">GND</text>
<text x="255.3" y="31.2">SDA</text>
<text x="292.1" y="33.8" transform="rotate(-90 292.1 33.8)">GND</text>
<text x="299.7" y="31.2">SDA</text>
<text x="107.3" y="41" transform="rotate(-90 107.3 41)">3.3V</text>
<text x="114.9" y="38.5">INT1</text>
<text x="154.1" y="41" transform="rotate(-90 154.1 41)">3.3V</text>
<text x="161.7" y="38.5">INT2</text>
<text x="200.9" y="41" transform="rotate(-90 200.9 41)">3.3V</text>
<text x="208.6" y="38.5">INT3</text>
<text x="247.7" y="41" transform="rotate(-90 247.7 41)">3.3V</text>
<text x="255.3" y="38.5">INT4</text>
<text x="292.1" y="41" transform="rotate(-90 292.1 41)">3.3V</text>
<text x="299.7" y="38.5">INT5</text>
<text x="128.5" y="51.7">X4-2</text>
<text x="175.3" y="51.7">X6-2</text>
<text x="222.1" y="51.7">X7-2</text>
<text x="268.9" y="51.7">X8-2</text>
<text x="313.3" y="51.7">X13-2</text>
<text x="107.3" y="57.8" transform="rotate(-90 107.3 57.8)">VINGND</text>
<text x="128.5" y="56.6">X4-1</text>
<text x="154.1" y="57.8" transform="rotate(-90 154.1 57.8)">VINGND</text>
<text x="175.3" y="56.6">X6-1</text>
<text x="200.9" y="57.8" transform="rotate(-90 200.9 57.8)">VINGND</text>
<text x="222.1" y="56.6">X7-1</text>
<text x="247.7" y="57.8" transform="rotate(-90 247.7 57.8)">VINGND</text>
<text x="268.9" y="56.6">X8-1</text>
<text x="292.1" y="57.8" transform="rotate(-90 292.1 57.8)">VINGND</text>
<text x="313.3" y="56.6">X13-1</text>
<text x="114" y="60.1">SMKDSP_1,5/2</text>
<text x="160.8" y="60.1">SMKDSP_1,5/2</text>
<text x="207.6" y="60.1">SMKDSP_1,5/2</text>
<text x="254.5" y="60.1">SMKDSP_1,5/2</text>
<text x="298.8" y="60.1">SMKDSP_1,5/2</text>
<text x="32.4" y="95.1">SMKDSP_1,5/3</text>
<text x="103.9" y="95.1">SMKDSP_1,5/3</text>
<text x="28.4" y="98.5">X14-1</text>
<text x="43.5" y="97.7">3VIN</text>
<text x="82.5" y="99.1" transform="rotate(-90 82.5 99.1)">5V</text>
<text x="99.9" y="98.5">X15-1</text>
<text x="114.9" y="97.7">3VIN</text>
<text x="153.9" y="99.1" transform="rotate(-90 153.9 99.1)">5V</text>
<text x="166.4" y="101">X16-1</text>
<text x="170.4" y="97.5">SMKDSP_1,5/3</text>
<text x="181.5" y="100.1">3VIN</text>
<text x="220.4" y="101.6" transform="rotate(-90 220.4 101.6)">5V</text>
<text x="28.4" y="105.9">X14-2</text>
<text x="43.5" y="105">TANKMIN</text>
<text x="99.9" y="105.9">X15-2</text>
<text x="114.9" y="105">TANKMED</text>
<text x="181.5" y="107.5">TANKMAX</text>
<text x="309.3" y="105.9">X17-1</text>
<text x="313.3" y="102.4">SMKDSP_1,5/3</text>
<text x="338.6" y="107.5" transform="rotate(-90 338.6 107.5)">3.3V</text>
<text x="351.2" y="105.9">X18-1</text>
<text x="355.1" y="102.4">SMKDSP_1,5/3</text>
<text x="380.5" y="107.5" transform="rotate(-90 380.5 107.5)">3.3V</text>
<text x="28.4" y="113.3">X14-3</text>
<text x="99.9" y="113.3">X15-3</text>
<text x="166.4" y="108.4">X16-2</text>
<text x="309.3" y="110.8">X17-2</text>
<text x="321.9" y="110">TANKTEMPIN</text>
<text x="351.2" y="110.8">X18-2</text>
<text x="363.8" y="110">TANKTANKOUT</text>
<text x="60.5" y="119.3">GND</text>
<text x="132" y="119.3">GND</text>
<text x="166.4" y="115.8">X16-3</text>
<text x="309.3" y="115.8">X17-3</text>
<text x="338.6" y="117.6" transform="rotate(-90 338.6 117.6)">GND</text>
<text x="351.2" y="115.8">X18-3</text>
<text x="380.5" y="117.6" transform="rotate(-90 380.5 117.6)">GND</text>
<text x="198.5" y="121.8">GND</text>
<text x="254.1" y="166.5">SMKDSP_1,5/2</text>
<text x="291.1" y="166.5">SMKDSP_1,5/2</text>
<text x="330.5" y="166.5">SMKDSP_1,5/2</text>
<text x="365" y="166.5">SMKDSP_1,5/2</text>
<text x="30" y="171.4">SMKDSP_1,5/2</text>
<text x="71.8" y="171.4">SMKDSP_1,5/2</text>
<text x="250.1" y="170">X25-1</text>
<text x="262.8" y="169.1">LED1</text>
<text x="287.1" y="170">X21-1</text>
<text x="299.7" y="169.1">LED2</text>
<text x="326.5" y="170">X22-1</text>
<text x="339.1" y="169.1">LED3</text>
<text x="361" y="170">X23-1</text>
<text x="373.6" y="169.1">LED4</text>
<text x="26" y="174.9">X19-1</text>
<text x="26" y="179.8">X19-2</text>
<text x="38.6" y="174">TANKPUMP</text>
<text x="67.9" y="174.9">X20-1</text>
<text x="67.9" y="179.8">X20-2</text>
<text x="80.5" y="174">RECIRCPUMP</text>
<text x="250.1" y="174.9">X25-2</text>
<text x="279.5" y="176.7" transform="rotate(-90 279.5 176.7)">GND</text>
<text x="287.1" y="174.9">X21-2</text>
<text x="316.5" y="176.7" transform="rotate(-90 316.5 176.7)">GND</text>
<text x="326.5" y="174.9">X22-2</text>
<text x="355.9" y="176.7" transform="rotate(-90 355.9 176.7)">GND</text>
<text x="361" y="174.9">X23-2</text>
<text x="390.4" y="176.7" transform="rotate(-90 390.4 176.7)">GND</text>
<text x="55.3" y="181.6" transform="rotate(-90 55.3 181.6)">GND</text>
<text x="97.2" y="181.6" transform="rotate(-90 97.2 181.6)">GND</text>
</g>
<g font-size="2.1">
<text x="123.9" y="28.3">1</text>
<text x="129.5" y="29.4">1</text>
<text x="170.6" y="28.3">1</text>
<text x="176.4" y="29.4">1</text>
<text x="217.5" y="28.3">1</text>
<text x="223.1" y="29.4">1</text>
<text x="264.3" y="28.3">1</text>
<text x="270" y="29.4">1</text>
<text x="308.6" y="28.3">1</text>
<text x="314.3" y="29.4">1</text>
<text x="123.9" y="30.8">2</text>
<text x="123.9" y="33.3">3</text>
<text x="123.9" y="35.7">4</text>
<text x="129.5" y="31.9">2</text>
<text x="129.5" y="34.3">3</text>
<text x="170.6" y="30.8">2</text>
<text x="170.6" y="33.3">3</text>
<text x="170.6" y="35.7">4</text>
<text x="176.4" y="31.9">2</text>
<text x="176.4" y="34.3">3</text>
<text x="217.5" y="30.8">2</text>
<text x="217.5" y="33.3">3</text>
<text x="217.5" y="35.7">4</text>
<text x="223.1" y="31.9">2</text>
<text x="223.1" y="34.3">3</text>
<text x="264.3" y="30.8">2</text>
<text x="264.3" y="33.3">3</text>
<text x="264.3" y="35.7">4</text>
<text x="270" y="31.9">2</text>
<text x="270" y="34.3">3</text>
<text x="308.6" y="30.8">2</text>
<text x="308.6" y="33.3">3</text>
<text x="308.6" y="35.7">4</text>
<text x="314.3" y="31.9">2</text>
<text x="314.3" y="34.3">3</text>
<text x="123.9" y="38.2">5</text>
<text x="129.5" y="36.8">4</text>
<text x="129.5" y="39.3">5</text>
<text x="170.6" y="38.2">5</text>
<text x="176.4" y="36.8">4</text>
<text x="176.4" y="39.3">5</text>
<text x="217.5" y="38.2">5</text>
<text x="223.1" y="36.8">4</text>
<text x="223.1" y="39.3">5</text>
<text x="264.3" y="38.2">5</text>
<text x="270" y="36.8">4</text>
<text x="270" y="39.3">5</text>
<text x="308.6" y="38.2">5</text>
<text x="314.3" y="36.8">4</text>
<text x="314.3" y="39.3">5</text>
</g>
</svg>
